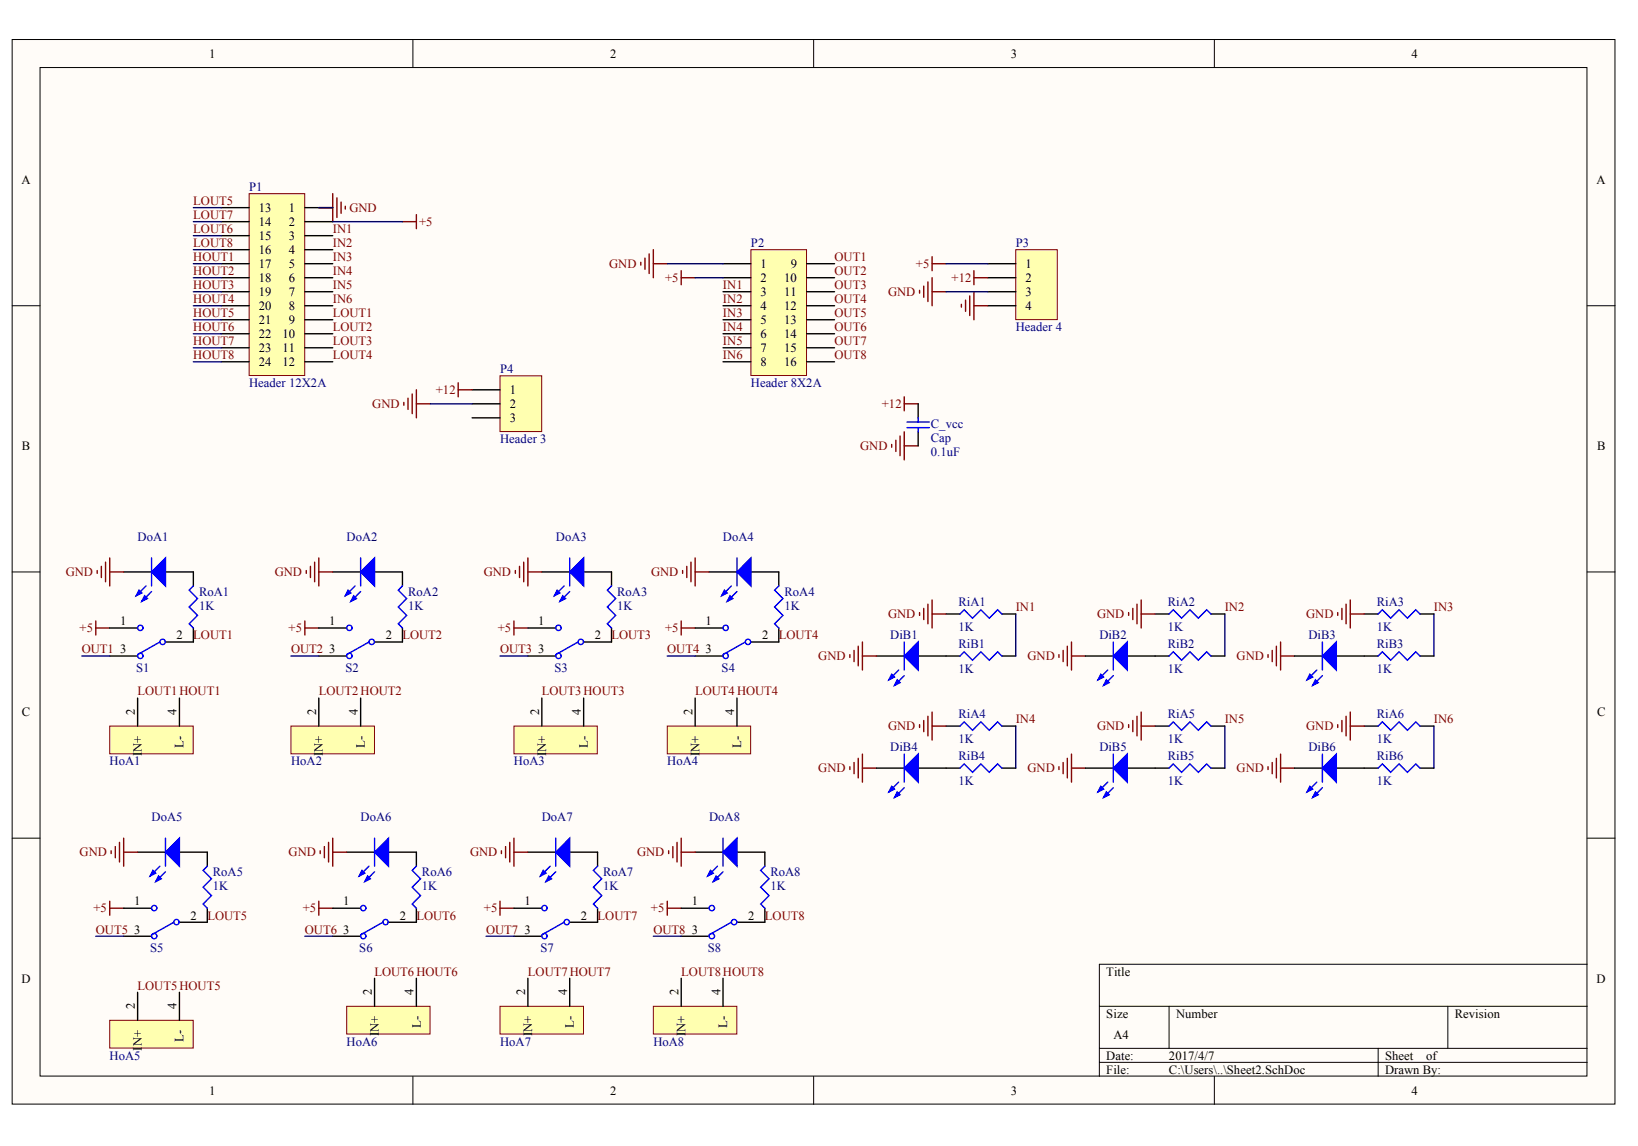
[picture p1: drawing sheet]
<svg xmlns="http://www.w3.org/2000/svg" width="289mm" height="202mm" viewBox="0 0 289 202" stroke-linecap="round" stroke-linejoin="round" font-family="sans-serif">
<g fill="#fffcf8" stroke="#000" stroke-width=".18">
<path d="M2.1 7h282.8v187.8h-282.8z"/>
<path d="M7.1 11.9h272.8v177.9h-272.8z"/>
</g>
<g fill="none" stroke="#000" stroke-width=".18">
<path d="M72.8 7v4.9M143.5 7v4.9M214.2 7v4.9M2.1 53.9h5M280 53.9h4.9M2.1 100.9h5M280 100.9h4.9M2.1 147.8h5M280 147.8h4.9M193.9 177.5h86.1M206.2 177.5v7.4M255.4 177.5v7.4"/>
<path d="M280 170.1h-86.1v19.8M72.8 189.9v4.9M143.5 189.9v4.9M193.9 184.9h86.1M193.9 187.4h86.1M214.2 189.9v4.9M243.1 184.9v5"/>
</g>
<path d="M132.5 44h9.8v22.2h-9.8z" fill="#ffffb0" stroke="#800000" stroke-width=".18"/>
<g fill="none" stroke="#000" stroke-width=".25">
<path d="M127.5 46.5h5M127.5 49h5M127.5 51.5h5M127.5 53.9h5M127.5 56.4h5M127.5 58.9h5M142.3 46.5h4.9M142.3 49h4.9M142.3 51.5h4.9M142.3 53.9h4.9M142.3 56.4h4.9M142.3 58.9h4.9"/>
<path d="M127.5 61.3h5M127.5 63.8h5M142.3 61.3h4.9M142.3 63.8h4.9M154.6 115.7h4.9M162 115.7h7.3M176.7 115.7h2.5"/>
</g>
<path d="M113 46.3v.5M113.8 45.5v2M114.5 44.8v3.4M115.2 44v5M115.2 46.5h2.5M120.2 47.7v2.5M120.2 49h2.4" fill="none" stroke="#800000" stroke-width=".25"/>
<path d="M117.7 46.5h9.8M122.6 49h4.9" fill="none" stroke="#000080" stroke-width=".25"/>
<g fill="#00f" stroke="#00f" stroke-width=".25">
<path d="M162 113.2v5l-2.5-2.5z"/>
<path d="M157.3 118.9l.5 .5-1 .5z"/>
<path d="M158.3 119.9l.5 .5-1 .5z"/>
</g>
<path d="M158.5 118.2l-1.7 1.7M159.5 119.2l-1.7 1.7M159.5 113.2v5M169.3 115.7l.8-.7 1.4 1.5 1.5-1.5 1.5 1.5 1.5-1.5 .7 .7" fill="none" stroke="#00f" stroke-width=".25"/>
<path d="M43.9 34.2h9.9v32h-9.9z" fill="#ffffb0" stroke="#800000" stroke-width=".18"/>
<g fill="none" stroke="#000" stroke-width=".25">
<path d="M39 36.6h4.9M39 39.1h4.9M53.8 36.6h4.9M53.8 39.1h4.9M39 41.6h4.9M39 44h4.9M39 46.5h4.9M39 49h4.9M39 51.5h4.9M39 53.9h4.9M39 56.4h4.9M39 58.9h4.9"/>
<path d="M53.8 41.6h4.9M53.8 44h4.9M53.8 46.5h4.9M53.8 49h4.9M53.8 51.5h4.9M53.8 53.9h4.9M53.8 56.4h4.9M53.8 58.9h4.9M39 61.3h4.9M39 63.8h4.9M53.8 61.3h4.9M53.8 63.8h4.9"/>
</g>
<g fill="none" stroke="#800000" stroke-width=".25">
<path d="M56.2 36.6h2.5M58.7 34.2v4.9M59.4 34.9v3.5M60.2 35.6v2M60.9 36.4v.5M149.9 115.5v.5M150.6 114.7v2M151.4 114v3.4M152.1 113.2v5M152.1 115.7h2.5M186.8 115.5v.5M187.5 114.7v2"/>
<path d="M188.3 114v3.4M189 115.7h2.5M189 113.2v5M223.7 115.5v.5M224.4 114.7v2M225.1 114v3.4M225.9 115.7h2.4M225.9 113.2v5M149.9 135.2v.5M150.6 134.5v2M151.4 133.8v3.4M152.1 133v5"/>
<path d="M152.1 135.5h2.5M186.8 135.2v.5M187.5 134.5v2M188.3 133.8v3.4M189 133v5M189 135.5h2.5M223.7 135.2v.5M224.4 134.5v2M225.1 133.8v3.4M225.9 135.5h2.4M225.9 133v5"/>
</g>
<path d="M179.2 108.3v7.4M216 108.3v7.4M252.9 108.3v7.4M179.2 128.1v7.4M216 128.1v7.4M252.9 128.1v7.4" fill="none" stroke="#000080" stroke-width=".25"/>
<path d="M179.2 44h7.3v12.4h-7.3z" fill="#ffffb0" stroke="#800000" stroke-width=".18"/>
<g fill="none" stroke="#000" stroke-width=".25">
<path d="M174.2 46.5h5M174.2 49h5M174.2 51.5h5M174.2 53.9h5M21.8 100.9h4.9M29.2 100.9h4.9v2.5M34.1 110.8v2.4M166.9 108.3h2.4M176.7 108.3h2.5M191.5 115.7h4.9M198.8 115.7h7.4M203.8 108.3h2.4"/>
<path d="M213.6 108.3h2.4M213.6 115.7h2.4M228.3 115.7h5M235.7 115.7h7.4M240.6 108.3h2.5M250.5 108.3h2.4M250.5 115.7h2.4M154.6 135.5h4.9M162 135.5h7.3M166.9 128.1h2.4M176.7 128.1h2.5M176.7 135.5h2.5"/>
<path d="M191.5 135.5h4.9M198.8 135.5h7.4M203.8 128.1h2.4M213.6 128.1h2.4M213.6 135.5h2.4M228.3 135.5h5M235.7 135.5h7.4M240.6 128.1h2.5M250.5 128.1h2.4M250.5 135.5h2.4"/>
</g>
<g fill="none" stroke="#800000" stroke-width=".25">
<path d="M71 39.1h2.4M73.4 37.9v2.4M162.2 51.2v.5M162.9 50.5v1.9M163.7 49.7v3.5M164.4 45.3v2.4M164.4 49v4.9M164.4 46.5h2.5M164.4 51.5h2.5M169.6 53.7v.5M170.3 52.9v2M171.1 52.2v3.5"/>
<path d="M171.8 47.7v2.5M171.8 51.5v4.9M171.8 49h2.4M171.8 53.9h2.4M17.9 99.9v2M18.6 99.2v3.4M19.4 98.4v5M16.9 109.5v2.5M16.9 110.8h2.5M17.1 100.6v.5M19.4 100.9h2.4M162.2 108.1v.4"/>
<path d="M162.9 107.3v2M163.7 106.6v3.4M164.4 105.8v5M164.4 108.3h2.5M199.1 108.1v.4M199.8 107.3v2M200.6 106.6v3.4M201.3 108.3h2.5M201.3 105.8v5M236 108.1v.4M236.7 107.3v2M237.4 106.6v3.4"/>
<path d="M238.2 108.3h2.4M238.2 105.8v5M162.2 127.8v.5M162.9 127.1v2M163.7 126.3v3.5M164.4 125.6v4.9M164.4 128.1h2.5M199.1 127.8v.5M199.8 127.1v2M200.6 126.3v3.5M201.3 125.6v4.9M201.3 128.1h2.5"/>
<path d="M236 127.8v.5M236.7 127.1v2M237.4 126.3v3.5M238.2 125.6v4.9M238.2 128.1h2.4"/>
</g>
<path d="M166.9 46.5h7.3M166.9 51.5h7.3" fill="none" stroke="#000080" stroke-width=".25"/>
<g fill="#00f" stroke="#00f" stroke-width=".25">
<path d="M29.2 98.4v5l-2.5-2.5z"/>
<path d="M24.5 104.1l.5 .5-1 .5z"/>
<path d="M25.5 105.1l.5 .5-1 .5z"/>
<path d="M198.8 113.2v5l-2.4-2.5z"/>
<path d="M194.2 118.9l.5 .5-1 .5z"/>
<path d="M195.1 119.9l.5 .5-.9 .5z"/>
<path d="M235.7 113.2v5l-2.4-2.5z"/>
<path d="M231 118.9l.5 .5-.9 .5z"/>
<path d="M232 119.9l.5 .5-1 .5z"/>
<path d="M162 133v5l-2.5-2.5z"/>
<path d="M157.3 138.7l.5 .5-1 .5z"/>
<path d="M158.3 139.7l.5 .5-1 .5z"/>
<path d="M198.8 133v5l-2.4-2.5z"/>
<path d="M194.2 138.7l.5 .5-1 .5z"/>
<path d="M195.1 139.7l.5 .5-.9 .5z"/>
<path d="M235.7 133v5l-2.4-2.5z"/>
<path d="M231 138.7l.5 .5-.9 .5z"/>
<path d="M232 139.7l.5 .5-1 .5z"/>
</g>
<g fill="none" stroke="#00f" stroke-width=".25">
<path d="M26.7 98.4v5M25.7 103.4l-1.7 1.7M26.7 104.3l-1.7 1.8M34.1 103.4l-.7 .7 1.4 1.5-1.4 1.5 1.4 1.4-1.4 1.5 .7 .8M169.3 108.3l.8-.7 1.4 1.4 1.5-1.4 1.5 1.4 1.5-1.4 .7 .7M195.4 118.2l-1.7 1.7M196.4 119.2l-1.7 1.7M196.4 113.2v5M206.2 108.3l.7-.7 1.5 1.4 1.5-1.4 1.5 1.4 1.4-1.4 .8 .7M206.2 115.7l.7-.7 1.5 1.5 1.5-1.5 1.5 1.5 1.4-1.5 .8 .7M232.3 118.2l-1.7 1.7M233.3 119.2l-1.8 1.7"/>
<path d="M233.3 113.2v5M243.1 108.3l.7-.7 1.5 1.4 1.5-1.4 1.5 1.4 1.4-1.4 .8 .7M243.1 115.7l.7-.7 1.5 1.5 1.5-1.5 1.5 1.5 1.4-1.5 .8 .7M158.5 138l-1.7 1.7M159.5 138.9l-1.7 1.8M159.5 133v5M169.3 128.1l.8-.8 1.4 1.5 1.5-1.5 1.5 1.5 1.5-1.5 .7 .8M169.3 135.5l.8-.8 1.4 1.5 1.5-1.5 1.5 1.5 1.5-1.5 .7 .8M195.4 138l-1.7 1.7M196.4 133v5M196.4 138.9l-1.7 1.8M206.2 128.1l.7-.8 1.5 1.5 1.5-1.5 1.5 1.5 1.4-1.5 .8 .8"/>
<path d="M206.2 135.5l.7-.8 1.5 1.5 1.5-1.5 1.5 1.5 1.4-1.5 .8 .8M232.3 138l-1.7 1.7M233.3 133v5M233.3 138.9l-1.8 1.8M243.1 128.1l.7-.8 1.5 1.5 1.5-1.5 1.5 1.5 1.4-1.5 .8 .8M243.1 135.5l.7-.8 1.5 1.5 1.5-1.5 1.5 1.5 1.4-1.5 .8 .8"/>
</g>
<path d="M19.4 128.1h14.7v4.9h-14.7z" fill="#ffffb0" stroke="#800000" stroke-width=".18"/>
<path d="M24.3 123.1v5M31.6 123.1v5" fill="none" stroke="#000" stroke-width=".25"/>
<path d="M51.3 128.1h14.7v4.9h-14.7z" fill="#ffffb0" stroke="#800000" stroke-width=".18"/>
<path d="M56.2 123.1v5M63.6 123.1v5" fill="none" stroke="#000" stroke-width=".25"/>
<path d="M90.7 128.1h14.7v4.9h-14.7z" fill="#ffffb0" stroke="#800000" stroke-width=".18"/>
<path d="M95.6 123.1v5M102.9 123.1v5" fill="none" stroke="#000" stroke-width=".25"/>
<path d="M117.7 128.1h14.7v4.9h-14.7z" fill="#ffffb0" stroke="#800000" stroke-width=".18"/>
<path d="M122.6 123.1v5M130 123.1v5" fill="none" stroke="#000" stroke-width=".25"/>
<path d="M19.4 180h14.7v4.9h-14.7z" fill="#ffffb0" stroke="#800000" stroke-width=".18"/>
<path d="M24.3 175v5M31.6 175v5" fill="none" stroke="#000" stroke-width=".25"/>
<path d="M61.2 177.5h14.7v4.9h-14.7z" fill="#ffffb0" stroke="#800000" stroke-width=".18"/>
<path d="M66.1 172.6v4.9M73.4 172.6v4.9" fill="none" stroke="#000" stroke-width=".25"/>
<path d="M88.2 177.5h14.7v4.9h-14.7z" fill="#ffffb0" stroke="#800000" stroke-width=".18"/>
<path d="M93.1 172.6v4.9M100.5 172.6v4.9" fill="none" stroke="#000" stroke-width=".25"/>
<path d="M115.2 177.5h14.8v4.9h-14.8z" fill="#ffffb0" stroke="#800000" stroke-width=".18"/>
<path d="M162 71.2v2.5M162 76.2v2.4M19.4 115.7h4.9M19.4 110.8h4.9M29.2 113.2h4.9M120.2 172.6v4.9M127.5 172.6v4.9" fill="none" stroke="#000" stroke-width=".25"/>
<path d="M157.3 78.4v.5M158 77.7v1.9M158.8 76.9v3.5M159.5 70v2.5M159.5 76.2v4.9M159.5 71.2h2.5M159.5 78.6h2.5" fill="none" stroke="#800000" stroke-width=".25"/>
<g fill="none" stroke="#00f" stroke-width=".25">
<path d="M160 74.4h3.9M160 75.4h3.9M162 73.7v.7M162 75.4v.8M28.2 113.2l-3.9 2.3"/>
<circle cx="24.8" cy="115.7" r=".47"/>
<circle cx="24.8" cy="110.7" r=".47"/>
<circle cx="28.7" cy="113.2" r=".47"/>
</g>
<g fill="none" stroke="#000080" stroke-width=".25">
<path d="M34.1 36.6h4.9M34.1 39.1h4.9M56.2 36.6h2.5M58.7 39.1h12.3M34.1 41.6h4.9M34.1 44h4.9M34.1 46.5h4.9M34.1 49h4.9M34.1 51.5h4.9M34.1 53.9h4.9M34.1 56.4h4.9M34.1 58.9h4.9"/>
<path d="M34.1 61.3h4.9M34.1 63.8h4.9"/>
</g>
<path d="M88.2 66.3h7.3v9.8h-7.3z" fill="#ffffb0" stroke="#800000" stroke-width=".18"/>
<g fill="none" stroke="#000" stroke-width=".25">
<path d="M83.3 68.8h4.9M83.3 71.2h4.9M83.3 73.7h4.9M56.2 115.7h5M56.2 110.8h5M58.7 100.9h4.9M66.1 100.9h4.9v2.5M71 110.8v2.4h-4.9M93.1 115.7h4.9M93.1 110.8h4.9M95.6 100.9h4.9M102.9 100.9h5v2.5"/>
<path d="M107.9 110.8v2.4h-5M122.6 115.7h4.9M122.6 110.8h4.9M125.1 100.9h4.9M132.5 100.9h4.9v2.5M137.4 110.8v2.4h-4.9M24.3 150.3h4.9M31.6 150.3h5v2.5M61.2 150.3h4.9M68.5 150.3h4.9v2.5M93.1 150.3h4.9M100.5 150.3h4.9v2.5"/>
<path d="M122.6 150.3h4.9M130 150.3h4.9v2.5M21.8 165.1h4.9M21.8 160.2h4.9M36.6 160.2v2.5h-5M58.7 165.1h4.9M58.7 160.2h4.9M73.4 160.2v2.5h-4.9M90.7 165.1h4.9M90.7 160.2h4.9M105.4 160.2v2.5h-4.9M120.2 165.1h4.9"/>
<path d="M120.2 160.2h4.9M134.9 160.2v2.5h-4.9"/>
</g>
<g fill="none" stroke="#800000" stroke-width=".25">
<path d="M71.2 71v.5M72 70.2v2M72.7 69.5v3.5M73.4 68.8v4.9M73.4 71.2h2.5M80.8 67.5v2.5M80.8 68.8h2.5M54.8 99.9v2M55.5 99.2v3.4M56.2 98.4v5M91.6 99.9v2M92.4 99.2v3.4"/>
<path d="M93.1 98.4v5M121.1 99.9v2M121.9 99.2v3.4M122.6 98.4v5M53.8 109.5v2.5M53.8 110.8h2.4M54 100.6v.5M56.2 100.9h2.5M90.7 110.8h2.4M90.7 109.5v2.5M90.9 100.6v.5M93.1 100.9h2.5"/>
<path d="M120.2 110.8h2.4M120.2 109.5v2.5M120.4 100.6v.5M122.6 100.9h2.5M19.4 159v2.4M19.6 150.1v.5M20.3 149.3v2M21.1 148.6v3.4M21.8 147.8v5M21.8 150.3h2.5M56.2 159v2.4M56.5 150.1v.5"/>
<path d="M57.2 149.3v2M58 148.6v3.4M58.7 150.3h2.5M58.7 147.8v5M88.2 159v2.4M88.4 150.1v.5M89.2 149.3v2M89.9 148.6v3.4M90.7 147.8v5M90.7 150.3h2.4M117.7 159v2.4M117.9 150.1v.5"/>
<path d="M118.7 149.3v2M119.4 148.6v3.4M120.2 147.8v5M120.2 150.3h2.4M19.4 160.2h2.4M56.2 160.2h2.5M88.2 160.2h2.5M117.7 160.2h2.5"/>
</g>
<path d="M75.9 71.2h7.4M14.4 115.7h5M51.3 115.7h4.9M88.2 115.7h4.9M117.7 115.7h4.9M16.9 165.1h4.9M53.8 165.1h4.9M85.7 165.1h5M115.2 165.1h5" fill="none" stroke="#000080" stroke-width=".25"/>
<g fill="#00f" stroke="#00f" stroke-width=".25">
<path d="M66.1 98.4v5l-2.5-2.5z"/>
<path d="M61.4 104.1l.5 .5-1 .5z"/>
<path d="M62.4 105.1l.5 .5-1 .5z"/>
<path d="M102.9 98.4v5l-2.4-2.5z"/>
<path d="M98.3 104.1l.5 .5-1 .5z"/>
<path d="M99.3 105.1l.5 .5-1 .5z"/>
<path d="M132.5 98.4v5l-2.5-2.5z"/>
<path d="M127.8 104.1l.5 .5-1 .5z"/>
<path d="M128.8 105.1l.5 .5-1 .5z"/>
<path d="M31.6 147.8v5l-2.4-2.5z"/>
<path d="M27 153.5l.5 .5-1 .5z"/>
<path d="M28 154.5l.5 .5-1 .5z"/>
<path d="M68.5 147.8v5l-2.4-2.5z"/>
<path d="M63.9 153.5l.4 .5-.9 .5z"/>
<path d="M64.8 154.5l.5 .5-1 .5z"/>
<path d="M100.5 147.8v5l-2.5-2.5z"/>
<path d="M95.8 153.5l.5 .5-1 .5z"/>
<path d="M96.8 154.5l.5 .5-1 .5z"/>
<path d="M130 147.8v5l-2.5-2.5z"/>
<path d="M125.3 153.5l.5 .5-1 .5z"/>
<path d="M126.3 154.5l.5 .5-1 .5z"/>
</g>
<g fill="none" stroke="#00f" stroke-width=".25">
<path d="M63.6 98.4v5M100.5 98.4v5M130 98.4v5M62.6 103.4l-1.7 1.7M63.6 104.3l-1.7 1.8M65.1 113.2l-3.9 2.3M71 103.4l-.8 .7 1.5 1.5-1.5 1.5 1.5 1.4-1.5 1.5 .8 .8M99.5 103.4l-1.7 1.7M100.5 104.3l-1.7 1.8M102 113.2l-4 2.3M107.9 103.4l-.8 .7 1.5 1.5-1.5 1.5 1.5 1.4-1.5 1.5 .8 .8M129 103.4l-1.7 1.7"/>
<path d="M130 104.3l-1.7 1.8M131.5 113.2l-4 2.3M137.4 103.4l-.8 .7 1.5 1.5-1.5 1.5 1.5 1.4-1.5 1.5 .8 .8M28.2 152.8l-1.7 1.7M29.2 153.8l-1.7 1.7M29.2 147.8v5M36.6 152.8l-.8 .7 1.5 1.5-1.5 1.5 1.5 1.5-1.5 1.5 .8 .7M65.1 152.8l-1.7 1.7M66.1 153.8l-1.8 1.7M66.1 147.8v5M73.4 152.8l-.7 .7 1.5 1.5-1.5 1.5 1.5 1.5-1.5 1.5 .7 .7M97 152.8l-1.7 1.7"/>
<path d="M98 153.8l-1.7 1.7M98 147.8v5M105.4 152.8l-.7 .7 1.4 1.5-1.4 1.5 1.4 1.5-1.4 1.5 .7 .7M126.6 152.8l-1.8 1.7M127.5 153.8l-1.7 1.7M127.5 147.8v5M134.9 152.8l-.7 .7 1.4 1.5-1.4 1.5 1.4 1.5-1.4 1.5 .7 .7M30.7 162.7l-4 2.2M67.5 162.7l-3.9 2.2M99.5 162.7l-3.9 2.2M129 162.7l-3.9 2.2"/>
<circle cx="61.6" cy="115.7" r=".47"/>
<circle cx="61.6" cy="110.7" r=".47"/>
<circle cx="65.6" cy="113.2" r=".47"/>
<circle cx="98.5" cy="115.7" r=".47"/>
<circle cx="98.5" cy="110.7" r=".47"/>
<circle cx="102.4" cy="113.2" r=".47"/>
<circle cx="128" cy="115.7" r=".47"/>
<circle cx="128" cy="110.7" r=".47"/>
<circle cx="131.9" cy="113.2" r=".47"/>
<circle cx="27.2" cy="165.1" r=".47"/>
<circle cx="27.2" cy="160.2" r=".47"/>
<circle cx="31.1" cy="162.6" r=".47"/>
<circle cx="64.1" cy="165.1" r=".47"/>
<circle cx="64.1" cy="160.2" r=".47"/>
<circle cx="68" cy="162.6" r=".47"/>
<circle cx="96" cy="165.1" r=".47"/>
<circle cx="96" cy="160.2" r=".47"/>
<circle cx="100" cy="162.6" r=".47"/>
<circle cx="125.6" cy="165.1" r=".47"/>
<circle cx="125.6" cy="160.2" r=".47"/>
<circle cx="129.5" cy="162.6" r=".47"/>
</g>
<g font-size="2.2">
<text x="36.9" y="10.2">1</text>
<text x="107.6" y="10.2">2</text>
<text x="178.3" y="10.2">3</text>
<text x="249" y="10.2">4</text>
<text x="3.8" y="32.4">A</text>
<text x="281.6" y="32.4">A</text>
<text x="45.7" y="37.4">13</text>
<text x="45.7" y="39.8">14</text>
<text x="51" y="37.4">1</text>
<text x="51" y="39.8">2</text>
<text x="45.7" y="42.3">15</text>
<text x="45.7" y="44.8">16</text>
<text x="45.7" y="47.3">17</text>
<text x="51" y="42.3">3</text>
<text x="51" y="44.8">4</text>
<text x="51" y="47.3">5</text>
<text x="134.2" y="47.3">1</text>
<text x="139.5" y="47.3">9</text>
<text x="180.9" y="47.3">1</text>
<text x="45.7" y="49.7">18</text>
<text x="45.7" y="52.2">19</text>
<text x="51" y="49.7">6</text>
<text x="51" y="52.2">7</text>
<text x="134.2" y="49.7">2</text>
<text x="134.2" y="52.2">3</text>
<text x="138.3" y="49.7">10</text>
<text x="138.3" y="52.2">11</text>
<text x="180.9" y="49.7">2</text>
<text x="180.9" y="52.2">3</text>
<text x="45.7" y="54.7">20</text>
<text x="45.7" y="57.1">21</text>
<text x="45.7" y="59.6">22</text>
<text x="49.8" y="59.6">10</text>
<text x="51" y="54.7">8</text>
<text x="51" y="57.1">9</text>
<text x="134.2" y="54.7">4</text>
<text x="134.2" y="57.1">5</text>
<text x="134.2" y="59.6">6</text>
<text x="138.3" y="54.7">12</text>
<text x="138.3" y="57.1">13</text>
<text x="138.3" y="59.6">14</text>
<text x="180.9" y="54.7">4</text>
<text x="45.7" y="62.1">23</text>
<text x="45.7" y="64.6">24</text>
<text x="49.8" y="62.1">11</text>
<text x="49.8" y="64.6">12</text>
<text x="134.2" y="62.1">7</text>
<text x="134.2" y="64.6">8</text>
<text x="138.3" y="62.1">15</text>
<text x="138.3" y="64.6">16</text>
<text x="89.9" y="69.5">1</text>
<text x="89.9" y="72">2</text>
<text x="89.9" y="74.5">3</text>
<text x="3.9" y="79.4">B</text>
<text x="281.7" y="79.4">B</text>
<text x="21.2" y="110.3">1</text>
<text x="31.2" y="112.8">2</text>
<text x="58.1" y="110.3">1</text>
<text x="68" y="112.8">2</text>
<text x="94.9" y="110.3">1</text>
<text x="104.9" y="112.8">2</text>
<text x="124.5" y="110.3">1</text>
<text x="134.4" y="112.8">2</text>
<text x="21.2" y="115.2">3</text>
<text x="58.1" y="115.2">3</text>
<text x="94.9" y="115.2">3</text>
<text x="124.5" y="115.2">3</text>
<text x="3.9" y="126.4">C</text>
<text x="23.8" y="126.1" transform="rotate(-90 23.8 126.1)">2</text>
<text x="31.2" y="126.1" transform="rotate(-90 31.2 126.1)">4</text>
<text x="32.4" y="131.9" transform="rotate(-90 32.4 131.9)">L-</text>
<text x="55.8" y="126.1" transform="rotate(-90 55.8 126.1)">2</text>
<text x="63.1" y="126.1" transform="rotate(-90 63.1 126.1)">4</text>
<text x="64.4" y="131.9" transform="rotate(-90 64.4 131.9)">L-</text>
<text x="95.1" y="126.1" transform="rotate(-90 95.1 126.1)">2</text>
<text x="102.5" y="126.1" transform="rotate(-90 102.5 126.1)">4</text>
<text x="103.7" y="131.9" transform="rotate(-90 103.7 131.9)">L-</text>
<text x="122.1" y="126.1" transform="rotate(-90 122.1 126.1)">2</text>
<text x="129.5" y="126.1" transform="rotate(-90 129.5 126.1)">4</text>
<text x="130.7" y="131.9" transform="rotate(-90 130.7 131.9)">L-</text>
<text x="281.7" y="126.4">C</text>
<text x="25" y="133.4" transform="rotate(-90 25 133.4)">I</text>
<text x="25" y="132.7" transform="rotate(-90 25 132.7)">N+</text>
<text x="57" y="133.4" transform="rotate(-90 57 133.4)">I</text>
<text x="57" y="132.7" transform="rotate(-90 57 132.7)">N+</text>
<text x="96.3" y="133.4" transform="rotate(-90 96.3 133.4)">I</text>
<text x="96.3" y="132.7" transform="rotate(-90 96.3 132.7)">N+</text>
<text x="123.4" y="133.4" transform="rotate(-90 123.4 133.4)">I</text>
<text x="123.4" y="132.7" transform="rotate(-90 123.4 132.7)">N+</text>
<text x="23.7" y="159.7">1</text>
<text x="60.5" y="159.7">1</text>
<text x="92.5" y="159.7">1</text>
<text x="122" y="159.7">1</text>
<text x="23.7" y="164.7">3</text>
<text x="33.6" y="162.2">2</text>
<text x="60.5" y="164.7">3</text>
<text x="70.5" y="162.2">2</text>
<text x="92.5" y="164.7">3</text>
<text x="102.5" y="162.2">2</text>
<text x="122" y="164.7">3</text>
<text x="131.9" y="162.2">2</text>
<text x="3.8" y="173.3">D</text>
<text x="195.1" y="172.1">Title</text>
<text x="281.6" y="173.3">D</text>
<text x="23.8" y="178" transform="rotate(-90 23.8 178)">2</text>
<text x="31.2" y="178" transform="rotate(-90 31.2 178)">4</text>
<text x="65.6" y="175.5" transform="rotate(-90 65.6 175.5)">2</text>
<text x="72.9" y="175.5" transform="rotate(-90 72.9 175.5)">4</text>
<text x="92.6" y="175.5" transform="rotate(-90 92.6 175.5)">2</text>
<text x="100" y="175.5" transform="rotate(-90 100 175.5)">4</text>
<text x="119.7" y="175.5" transform="rotate(-90 119.7 175.5)">2</text>
<text x="127.1" y="175.5" transform="rotate(-90 127.1 175.5)">4</text>
<text x="195.1" y="179.5">Size</text>
<text x="207.5" y="179.5">Number</text>
<text x="256.6" y="179.5">Revision</text>
<text x="25" y="185.3" transform="rotate(-90 25 185.3)">I</text>
<text x="25" y="184.5" transform="rotate(-90 25 184.5)">N+</text>
<text x="32.4" y="183.8" transform="rotate(-90 32.4 183.8)">L-</text>
<text x="66.8" y="182.8" transform="rotate(-90 66.8 182.8)">I</text>
<text x="66.8" y="182.1" transform="rotate(-90 66.8 182.1)">N+</text>
<text x="74.2" y="181.3" transform="rotate(-90 74.2 181.3)">L-</text>
<text x="93.8" y="182.8" transform="rotate(-90 93.8 182.8)">I</text>
<text x="93.8" y="182.1" transform="rotate(-90 93.8 182.1)">N+</text>
<text x="101.2" y="181.3" transform="rotate(-90 101.2 181.3)">L-</text>
<text x="120.9" y="182.8" transform="rotate(-90 120.9 182.8)">I</text>
<text x="120.9" y="182.1" transform="rotate(-90 120.9 182.1)">N+</text>
<text x="128.3" y="181.3" transform="rotate(-90 128.3 181.3)">L-</text>
<text x="196.4" y="183.2">A4</text>
<text x="195.1" y="186.9">Date:</text>
<text x="195.1" y="189.4">File:</text>
<text x="206.2" y="186.9">2017/4/7</text>
<text x="206.2" y="189.4">C:\Users\..\Sheet2.SchDoc</text>
<text x="244.3" y="186.9">Sheet</text>
<text x="244.3" y="189.4">Drawn By:</text>
<text x="251.6" y="186.9">of</text>
<text x="36.9" y="193.1">1</text>
<text x="107.6" y="193.1">2</text>
<text x="178.3" y="193.1">3</text>
<text x="249" y="193.1">4</text>
</g>
<g font-size="2.2" fill="#000080">
<text x="43.9" y="33.7">P1</text>
<text x="132.4" y="43.6">P2</text>
<text x="179.2" y="43.6">P3</text>
<text x="179.2" y="58.4">Header 4</text>
<text x="88.2" y="65.8">P4</text>
<text x="43.9" y="68.3">Header 12X2A</text>
<text x="132.4" y="68.3">Header 8X2A</text>
<text x="164.2" y="75.4">C_vcc</text>
<text x="164.2" y="77.9">Cap</text>
<text x="88.2" y="78.2">Header 3</text>
<text x="164.2" y="80.4">0.1uF</text>
<text x="24.3" y="95.5">DoA1</text>
<text x="61.1" y="95.5">DoA2</text>
<text x="98.1" y="95.5">DoA3</text>
<text x="127.5" y="95.5">DoA4</text>
<text x="35.1" y="107.6">1K</text>
<text x="35.1" y="105.1">RoA1</text>
<text x="72" y="107.6">1K</text>
<text x="72" y="105.1">RoA2</text>
<text x="108.9" y="107.6">1K</text>
<text x="108.9" y="105.1">RoA3</text>
<text x="138.4" y="107.6">1K</text>
<text x="138.4" y="105.1">RoA4</text>
<text x="169.1" y="106.8">RiA1</text>
<text x="206" y="106.8">RiA2</text>
<text x="242.9" y="106.8">RiA3</text>
<text x="157" y="112.8">DiB1</text>
<text x="169.1" y="111.3">1K</text>
<text x="193.9" y="112.8">DiB2</text>
<text x="206" y="111.3">1K</text>
<text x="230.8" y="112.8">DiB3</text>
<text x="242.9" y="111.3">1K</text>
<text x="24" y="118.5">S1</text>
<text x="60.9" y="118.5">S2</text>
<text x="97.8" y="118.5">S3</text>
<text x="127.3" y="118.5">S4</text>
<text x="169.1" y="118.7">1K</text>
<text x="169.1" y="114.2">RiB1</text>
<text x="206" y="118.7">1K</text>
<text x="206" y="114.2">RiB2</text>
<text x="242.9" y="118.7">1K</text>
<text x="242.9" y="114.2">RiB3</text>
<text x="169.1" y="131.1">1K</text>
<text x="169.1" y="126.6">RiA4</text>
<text x="206" y="131.1">1K</text>
<text x="206" y="126.6">RiA5</text>
<text x="242.9" y="131.1">1K</text>
<text x="242.9" y="126.6">RiA6</text>
<text x="19.3" y="135">HoA1</text>
<text x="51.3" y="135">HoA2</text>
<text x="90.7" y="135">HoA3</text>
<text x="117.7" y="135">HoA4</text>
<text x="157" y="132.5">DiB4</text>
<text x="169.1" y="134">RiB4</text>
<text x="193.9" y="132.5">DiB5</text>
<text x="206" y="134">RiB5</text>
<text x="230.8" y="132.5">DiB6</text>
<text x="242.9" y="134">RiB6</text>
<text x="169.1" y="138.5">1K</text>
<text x="206" y="138.5">1K</text>
<text x="242.9" y="138.5">1K</text>
<text x="26.7" y="144.9">DoA5</text>
<text x="63.6" y="144.9">DoA6</text>
<text x="95.6" y="144.9">DoA7</text>
<text x="125.1" y="144.9">DoA8</text>
<text x="37.5" y="154.5">RoA5</text>
<text x="74.4" y="154.5">RoA6</text>
<text x="106.4" y="154.5">RoA7</text>
<text x="135.9" y="154.5">RoA8</text>
<text x="37.5" y="157">1K</text>
<text x="74.4" y="157">1K</text>
<text x="106.4" y="157">1K</text>
<text x="135.9" y="157">1K</text>
<text x="26.5" y="167.9">S5</text>
<text x="63.4" y="167.9">S6</text>
<text x="95.3" y="167.9">S7</text>
<text x="124.8" y="167.9">S8</text>
<text x="61.1" y="184.4">HoA6</text>
<text x="88.2" y="184.4">HoA7</text>
<text x="115.2" y="184.4">HoA8</text>
<text x="19.3" y="186.9">HoA5</text>
</g>
<g font-size="2.2" fill="#800000">
<text x="34.1" y="36.1">LOUT5</text>
<text x="34.1" y="41.1">LOUT6</text>
<text x="34.1" y="38.6">LOUT7</text>
<text x="58.7" y="41.1">IN1</text>
<text x="61.6" y="37.4">GND</text>
<text x="73.9" y="39.8">+5</text>
<text x="34.1" y="43.6">LOUT8</text>
<text x="34.1" y="46.1">HOUT1</text>
<text x="58.7" y="43.6">IN2</text>
<text x="58.7" y="46.1">IN3</text>
<text x="107.5" y="47.3">GND</text>
<text x="147.2" y="46.1">OUT1</text>
<text x="161.5" y="47.3">+5</text>
<text x="34.1" y="48.5">HOUT2</text>
<text x="34.1" y="51">HOUT3</text>
<text x="34.1" y="53.4">HOUT4</text>
<text x="58.7" y="48.5">IN4</text>
<text x="58.7" y="51">IN5</text>
<text x="58.7" y="53.4">IN6</text>
<text x="117.3" y="49.7">+5</text>
<text x="127.5" y="51">IN1</text>
<text x="127.5" y="53.4">IN2</text>
<text x="147.2" y="48.5">OUT2</text>
<text x="147.2" y="51">OUT3</text>
<text x="147.2" y="53.4">OUT4</text>
<text x="156.7" y="52.2">GND</text>
<text x="167.8" y="49.7">+12</text>
<text x="34.1" y="55.9">HOUT5</text>
<text x="34.1" y="58.4">HOUT6</text>
<text x="58.7" y="55.9">LOUT1</text>
<text x="58.7" y="58.4">LOUT2</text>
<text x="127.5" y="55.9">IN3</text>
<text x="127.5" y="58.4">IN4</text>
<text x="147.2" y="55.9">OUT5</text>
<text x="147.2" y="58.4">OUT6</text>
<text x="34.1" y="60.8">HOUT7</text>
<text x="34.1" y="63.3">HOUT8</text>
<text x="58.7" y="60.8">LOUT3</text>
<text x="58.7" y="63.3">LOUT4</text>
<text x="127.5" y="60.8">IN5</text>
<text x="127.5" y="63.3">IN6</text>
<text x="147.2" y="60.8">OUT7</text>
<text x="147.2" y="63.3">OUT8</text>
<text x="65.7" y="72">GND</text>
<text x="76.9" y="69.5">+12</text>
<text x="155.5" y="72">+12</text>
<text x="151.7" y="79.4">GND</text>
<text x="11.6" y="101.6">GND</text>
<text x="48.5" y="101.6">GND</text>
<text x="85.4" y="101.6">GND</text>
<text x="114.9" y="101.6">GND</text>
<text x="179.2" y="107.8">IN1</text>
<text x="216" y="107.8">IN2</text>
<text x="252.9" y="107.8">IN3</text>
<text x="14" y="111.5">+5</text>
<text x="34.1" y="112.8">LOUT1</text>
<text x="50.9" y="111.5">+5</text>
<text x="71" y="112.8">LOUT2</text>
<text x="87.8" y="111.5">+5</text>
<text x="107.8" y="112.8">LOUT3</text>
<text x="117.3" y="111.5">+5</text>
<text x="137.4" y="112.8">LOUT4</text>
<text x="156.7" y="109">GND</text>
<text x="193.5" y="109">GND</text>
<text x="230.4" y="109">GND</text>
<text x="14.4" y="115.2">OUT1</text>
<text x="51.3" y="115.2">OUT2</text>
<text x="88.2" y="115.2">OUT3</text>
<text x="117.7" y="115.2">OUT4</text>
<text x="144.3" y="116.5">GND</text>
<text x="181.3" y="116.5">GND</text>
<text x="218.1" y="116.5">GND</text>
<text x="24.3" y="122.7">LOUT1HOUT1</text>
<text x="56.2" y="122.7">LOUT2HOUT2</text>
<text x="95.6" y="122.7">LOUT3HOUT3</text>
<text x="122.6" y="122.7">LOUT4HOUT4</text>
<text x="156.7" y="128.8">GND</text>
<text x="179.2" y="127.6">IN4</text>
<text x="193.5" y="128.8">GND</text>
<text x="216" y="127.6">IN5</text>
<text x="230.4" y="128.8">GND</text>
<text x="252.9" y="127.6">IN6</text>
<text x="144.3" y="136.2">GND</text>
<text x="181.3" y="136.2">GND</text>
<text x="218.1" y="136.2">GND</text>
<text x="14" y="151.1">GND</text>
<text x="50.9" y="151.1">GND</text>
<text x="82.9" y="151.1">GND</text>
<text x="112.4" y="151.1">GND</text>
<text x="16.5" y="160.9">+5</text>
<text x="53.4" y="160.9">+5</text>
<text x="85.4" y="160.9">+5</text>
<text x="114.8" y="160.9">+5</text>
<text x="16.9" y="164.7">OUT5</text>
<text x="36.6" y="162.2">LOUT5</text>
<text x="53.8" y="164.7">OUT6</text>
<text x="73.5" y="162.2">LOUT6</text>
<text x="85.7" y="164.7">OUT7</text>
<text x="105.4" y="162.2">LOUT7</text>
<text x="115.2" y="164.7">OUT8</text>
<text x="134.9" y="162.2">LOUT8</text>
<text x="66.1" y="172.1">LOUT6HOUT6</text>
<text x="93.1" y="172.1">LOUT7HOUT7</text>
<text x="120.2" y="172.1">LOUT8HOUT8</text>
<text x="24.3" y="174.5">LOUT5HOUT5</text>
</g>
</svg>
